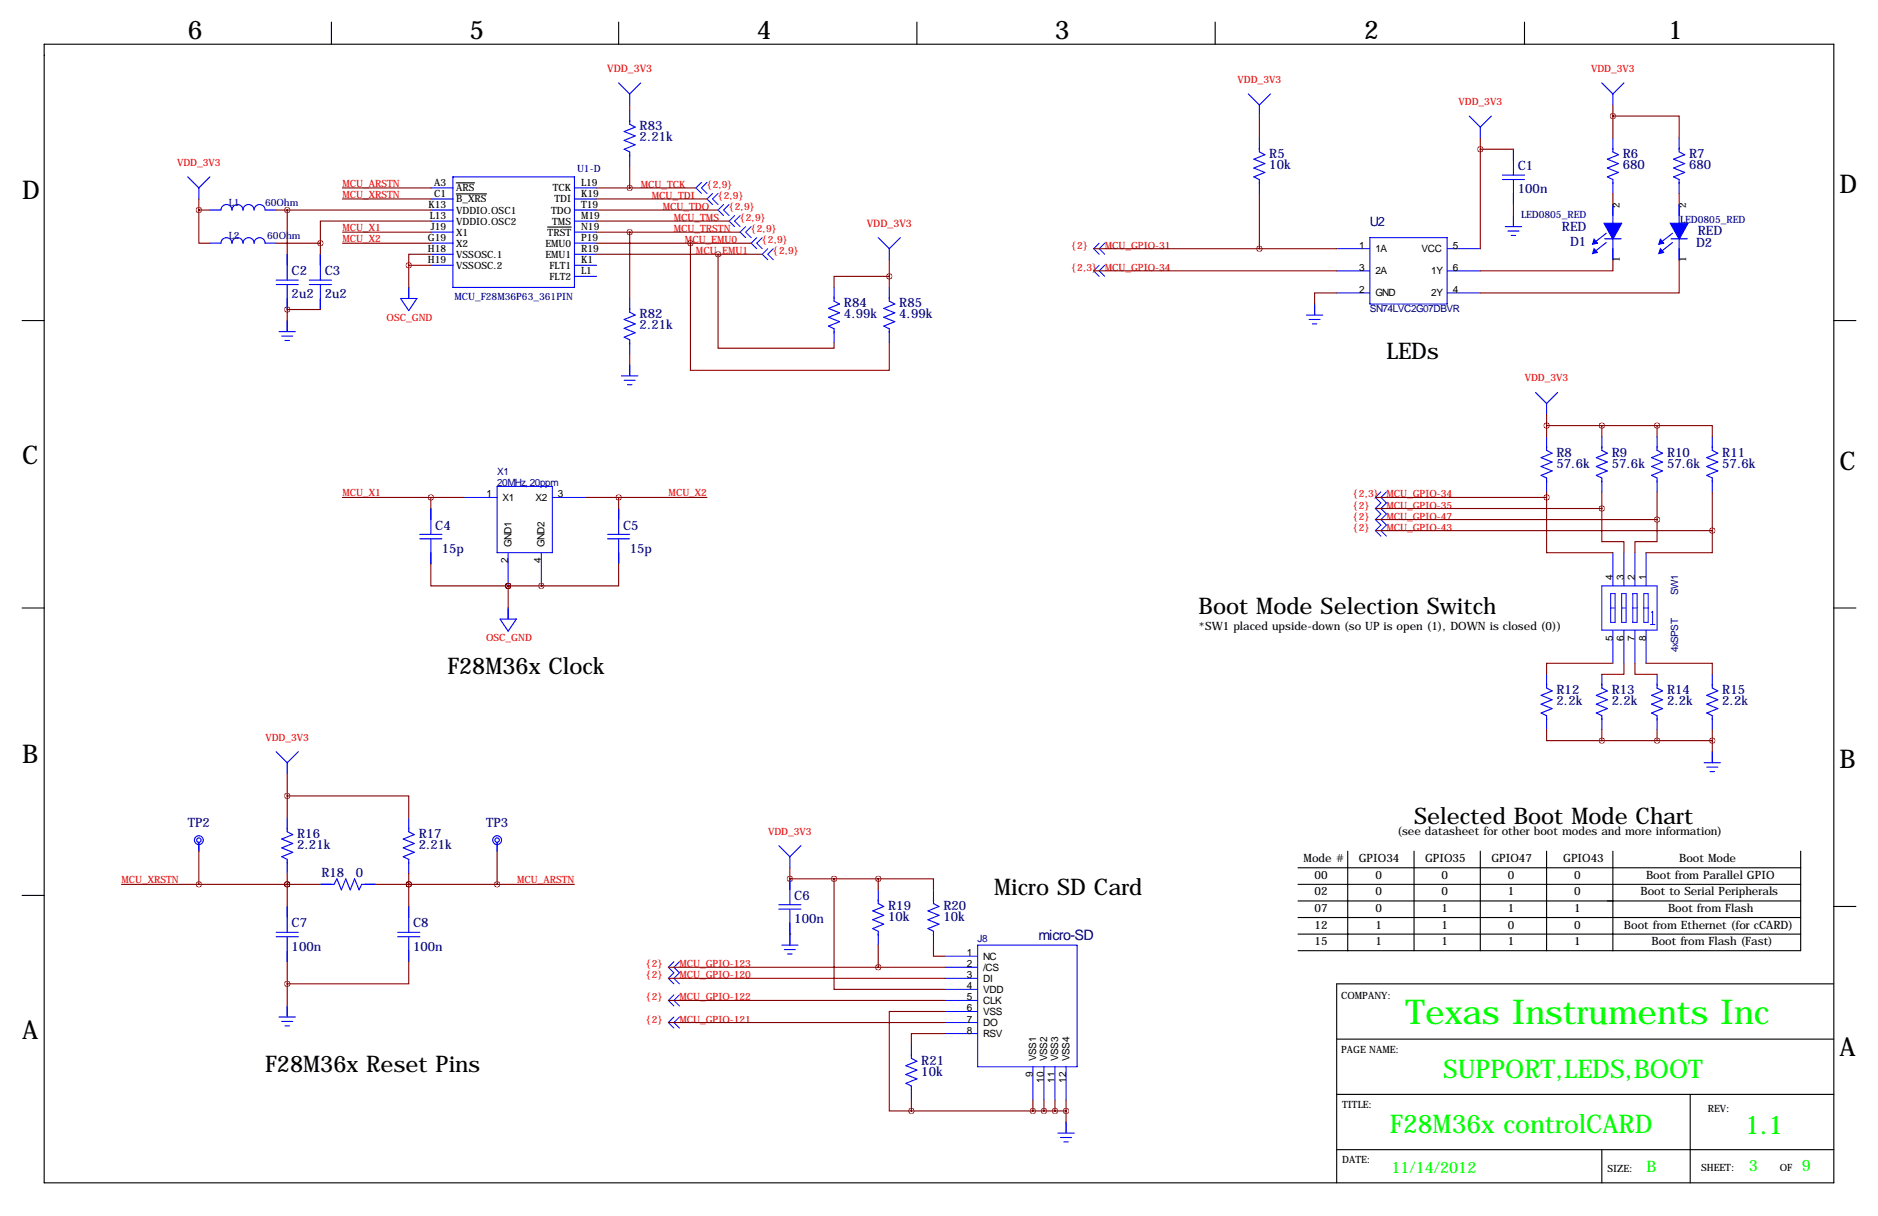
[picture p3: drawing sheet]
<svg xmlns="http://www.w3.org/2000/svg" width="432mm" height="279mm" viewBox="0 0 432 279" stroke-linecap="round" stroke-linejoin="round" font-family="sans-serif">
<g fill="none" stroke="#000" stroke-width=".25">
<path d="M10.2 10.2h411.4v261.6h-411.4zM76.2 5.1v5.1M142.2 5.1v5.1M210.8 5.1v5.1M279.4 5.1v5.1M350.5 5.1v5.1M104.9 42h4.2M104.9 44.6h7M125.9 52.2h5.4M5.1 73.7h5.1M421.6 73.7h5.1M5.1 139.7h5.1"/>
<path d="M421.6 139.7h5.1M298.4 199.4h115.6M309.9 195.6v22.8M325.1 195.6v22.8M340.4 195.6v22.8M355.6 195.6v22.8M370.8 195.6v22.8M414 195.6v22.8h-115.6M5.1 205.7h5.1M298.4 203.2h115.6M298.4 207h115.6M298.4 210.8h115.6"/>
<path d="M298.4 214.6h115.6M421.6 208.3h.1M421.6 208.3h5.1M307.3 238.8h114.3M421.6 226.1h-114.3v45.7M307.3 251.5h114.3M388.6 251.5v20.3M307.3 264.2h114.3M368.3 264.2v7.6"/>
</g>
<g fill="none" stroke="#00f" stroke-width=".25">
<path d="M142.2 19.1l2.6 2.5M147.3 19.1l-2.5 2.5M368.3 19.1l2.5 2.5M373.4 19.1l-2.6 2.5M144.8 25.4v3.1l1.2 .7-2.5 1 2.5 1-2.5 1.1 2.5 1-2.5 1 1.3 .6v3.2M144.8 21.6v2.5M287 21.6l2.6 2.5M289.6 31.8v3.1l1.2 .7-2.5 1 2.5 1-2.5 1 2.5 1-2.5 1 1.3 .6v3.2M289.6 24.1v2.6M292.1 21.6l-2.5 2.5M337.8 26.7l2.6 2.5M340.4 29.2v2.6"/>
<path d="M342.9 26.7l-2.5 2.5M348 34.3v5.9M370.8 31.8v3.1l1.3 .7-2.5 1 2.5 1-2.5 1 2.5 1-2.5 1 1.2 .6v3.2M370.8 21.6v2.5M386.1 31.8v3.1l1.2 .7-2.5 1 2.5 1-2.5 1 2.5 1-2.5 1 1.3 .6v3.2M43.2 40.6l2.5 2.6M45.7 43.2v2.5M48.3 48.3h2.5a1.27 1.27 0 0 1 1.3-1.3 1.27 1.27 0 0 1 1.2 1.3 1.27 1.27 0 0 1 1.3-1.3 1.27 1.27 0 0 1 1.3 1.3 1.27 1.27 0 0 1 1.3-1.3 1.27 1.27 0 0 1 1.2 1.3 1.27 1.27 0 0 1 1.3-1.3 1.27 1.27 0 0 1 1.3 1.3h2.5M48.3 55.9h2.5a1.27 1.27 0 0 1 1.3-1.3 1.27 1.27 0 0 1 1.2 1.3 1.27 1.27 0 0 1 1.3-1.3 1.27 1.27 0 0 1 1.3 1.3 1.27 1.27 0 0 1 1.2-1.3 1.27 1.27 0 0 1 1.3 1.3 1.27 1.27 0 0 1 1.3-1.3 1.27 1.27 0 0 1 1.3 1.3h2.5M48.3 40.6l-2.6 2.6M66 58.4v6M73.7 58.4v6"/>
<path d="M99.1 43.2h5M99.1 45.7h5M99.1 48.3h5M99.1 50.8h5M99.1 53.3h5M99.1 55.9h5M99.1 58.4h5M104.1 40.6h28v25.4h-28zM132.1 43.2h5.1M132.1 45.7h5.1M132.1 48.3h5.1M132.1 50.8h5.1"/>
<path d="M132.1 53.3h5.1M132.1 55.9h5.1M132.1 58.4h5.1M201.9 54.6l2.6 2.6M204.5 57.2v2.5M207 54.6l-2.5 2.6M345.4 40.2h5.1M345.4 41.2h5.1M346.1 52.1h3.8M346.7 53.1h2.5M347.5 54.1h1M348 41.4v5.6"/>
<path d="M348 49.5v2.4M369 54.9h3.7M369.3 55.7l-2.9 2.3M369.3 53.6l-2.9 2.3M370.8 47v12.7M384.2 54.9h3.8M384.6 55.7l-2.9 2.3M384.6 53.6l-2.9 2.3M386.1 47v12.7M63.5 64.4h5.1M63.5 65.4h5.1M64.2 76.2h3.7"/>
<path d="M64.8 77.2h2.5M65.5 78.2h1M66 65.5v5.6M66 73.7v2.3M71.1 64.4h5.1M71.1 65.4h5.1M73.7 65.5v5.6M92.1 68.6l1.9 2.8 1.9-2.8h-3.7M94 66v2.4M99.1 61h5M132.1 61h5.1M132.1 63.5h5.1"/>
<path d="M144.8 68.6v3.1l1.2 .7-2.5 1 2.5 1-2.5 1 2.5 1.1-2.5 1 1.3 .6v3.2M191.8 66v3.2l1.2 .6-2.5 1.1 2.5 1-2.5 1 2.5 1-2.5 1 1.3 .6v3.2M204.5 66v3.2l1.2 .6-2.5 1.1 2.5 1-2.5 1 2.5 1-2.5 1 1.3 .6v3.2M300.4 72.4h3.7M301 73.4h2.5M301.8 74.4h1M302.3 69.8v2.4M142.9 86.4h3.8M143.5 87.4h2.5M144.3 88.4h1M144.8 83.8v2.4M353.1 90.2l2.5 2.5"/>
<path d="M355.6 92.7v2.5M358.1 90.2l-2.5 2.5M99.1 116.8v6M142.2 116.8v6M355.6 100.3v3.2l1.3 .6-2.6 1.1 2.6 1-2.6 1 2.6 1-2.6 1 1.3 .6v3.2M368.3 100.3v3.2l1.3 .6-2.6 1.1 2.6 1-2.6 1 2.6 1-2.6 1 1.3 .6v3.2M381 100.3v3.2l1.3 .6-2.6 1.1 2.6 1-2.6 1 2.6 1-2.6 1 1.3 .6v3.2M393.7 100.3v3.2l1.3 .6-2.6 1.1 2.6 1-2.6 1 2.6 1-2.6 1 1.3 .6v3.2M96.5 122.8h5.1M96.5 123.8h5.1M99.1 124v5.5M116.8 139.7v2.4"/>
<path d="M139.7 122.8h5.1M139.7 123.8h5.1M142.2 124v5.5M115 142.2l1.8 2.8 1.9-2.8h-3.6M355.6 154.9v3.2l1.3 .7-2.6 1 2.6 1-2.6 1 2.6 1-2.6 1 1.3 .6v3.2M368.3 154.9v3.2l1.3 .7-2.6 1 2.6 1-2.6 1 2.6 1-2.6 1 1.3 .6v3.2M381 154.9v3.2l1.3 .7-2.6 1 2.6 1-2.6 1 2.6 1-2.6 1 1.3 .6v3.2M393.7 154.9v3.2l1.3 .7-2.6 1 2.6 1-2.6 1 2.6 1-2.6 1 1.3 .6v3.2M63.5 172.7l2.5 2.6M66 175.3v2.5M68.6 172.7l-2.6 2.6M391.8 175.3h3.8"/>
<path d="M392.4 176.3h2.6M393.2 177.3h1M393.7 172.7v2.4M45.7 193.5v2.1M66 188v3.1l1.3 .7-2.5 1 2.5 1-2.5 1 2.5 1-2.5 1 1.2 .7v3.2M94 188v3.1l1.2 .7-2.5 1 2.5 1-2.5 1 2.5 1-2.5 1 1.3 .7v3.2M114.3 193.5v2.1M179.1 194.3l2.5 2.5M181.6 196.8v2.6M184.1 194.3l-2.5 2.5M63.5 214.2h5.1M63.5 215.2h5.1"/>
<path d="M66 208.3v5.9M66 215.4v5.6M73.7 203.2h3.1l.7-1.3 1 2.6 1-2.6 1 2.6 1-2.6 1 2.6 .7-1.3h3.2M91.4 214.2h5.1M91.4 215.2h5.1M94 208.3v5.9M94 215.4v5.6M179.1 207.9h5M179.1 208.9h5M179.7 217.2h3.8M180.3 218.2h2.6M181.1 219.2h1"/>
<path d="M181.6 201.9v6M181.6 209v8M201.9 204.5v3.1l1.3 .7-2.5 1 2.5 1-2.5 1 2.5 1-2.5 1.1 1.2 .6v3.2M214.6 204.5v3.1l1.3 .7-2.5 1 2.5 1-2.5 1 2.5 1-2.5 1.1 1.2 .6v3.2M64.2 233.7h3.7M64.8 234.7h2.5M65.5 235.7h1M66 231.1v2.4M209.5 240v3.2l1.3 .6-2.5 1.1 2.5 1-2.5 1 2.5 1-2.5 1 1.2 .6v3.2M245.1 257.8v2.4M243.2 260.3h3.8M243.8 261.4h2.6"/>
<path d="M244.6 262.4h1"/>
<circle cx="45.7" cy="193" r=".51"/>
<circle cx="45.7" cy="193" r="1.02"/>
<circle cx="114.3" cy="193" r=".51"/>
<circle cx="114.3" cy="193" r="1.02"/>
</g>
<g fill="none" stroke="#00f" stroke-width=".23">
<path d="M161.3 41.9l-1.3 1.3 1.3 1.2M162.6 41.9l-1.3 1.3 1.3 1.2M163.8 44.4l-1.2 1.3 1.2 1.3M165.1 44.4l-1.3 1.3 1.3 1.3M166.4 47l-1.3 1.3 1.3 1.2M167.6 47l-1.2 1.3 1.2 1.2M168.9 49.5l-1.3 1.3 1.3 1.3M170.2 49.5l-1.3 1.3 1.3 1.3M171.4 52.1l-1.2 1.2 1.2 1.3M172.7 52.1l-1.3 1.2 1.3 1.3M174 54.6l-1.3 1.3 1.3 1.3M175.3 54.6l-1.3 1.3 1.3 1.3"/>
<path d="M176.5 57.2l-1.2 1.2 1.2 1.3M177.8 57.2l-1.3 1.2 1.3 1.3M252.7 55.9l-1.2 1.3 1.2 1.2M254 55.9l-1.3 1.3 1.3 1.2M307.3 57.2h7.7M315 54.6h17.7v15.2h-17.7zM332.7 57.2h7.7M348 49.5v2.6M66 73.7v2.5M94 66v2.6M252.7 61l-1.2 1.2 1.2 1.3M254 61l-1.3 1.2 1.3 1.3"/>
<path d="M302.3 69.8v2.6M307.3 67.3h7.7M307.3 62.2h7.7M332.7 67.3h7.7M332.7 62.2h7.7M144.8 83.8v2.6M106.7 114.3h7.6M114.3 111.8h12.7v15.2h-12.7zM127 114.3h7.6M317.5 113l-1.3 1.3 1.3 1.3-1.3 1.2 1.3 1.3-1.3 1.3 1.3 1.3-1.3 1.2 1.3 1.3M318.8 113l-1.3 1.3 1.3 1.3-1.3 1.2 1.3 1.3-1.3 1.3 1.3 1.3-1.3 1.2 1.3 1.3M116.8 127v7.6"/>
<path d="M116.8 139.7v2.5M124.5 127v7.6M368.3 134.6h12.7v10.2h-12.7zM370.3 136.4h1v6.6h-1zM370.3 139.7h1M370.8 127v7.6M372.9 136.4h1v6.6h-1zM372.9 139.7h1M373.4 127v7.6M375.4 136.4h1v6.6h-1zM375.4 139.7h1M375.9 127v7.6"/>
<path d="M378 136.4h1v6.6h-1zM378 139.7h1M378.5 127v7.6M370.8 144.8v7.6M373.4 144.8v7.6M375.9 144.8v7.6M378.5 144.8v7.6M379.5 143.5h1M379.7 140.7l.3-.2v3M393.7 172.7v2.6M181.6 214.6v2.6M217.2 219.7h7.6"/>
<path d="M224.8 217.2h22.8v27.9h-22.8zM66 231.1v2.6M154.9 233.7l-1.2 1.2 1.2 1.3M154.9 221l-1.2 1.2 1.2 1.3-1.2 1.3 1.2 1.3M154.9 228.6l-1.2 1.3 1.2 1.2M156.2 233.7l-1.3 1.2 1.3 1.3M156.2 221l-1.3 1.2 1.3 1.3-1.3 1.3 1.3 1.3M156.2 228.6l-1.3 1.3 1.3 1.2M217.2 222.2h7.6M217.2 224.8h7.6M217.2 227.3h7.6M217.2 229.9h7.6"/>
<path d="M217.2 232.4h7.6M217.2 234.9h7.6M217.2 237.5h7.6M237.5 245.1v7.6M240 245.1v7.6M242.6 245.1v7.6M245.1 245.1v7.6M245.1 257.8v2.5"/>
</g>
<g fill="#00f" stroke="#00f" stroke-width=".25">
<path d="M366.5 55l.8 .9-1.1 .2z"/>
<path d="M366.5 57.2l.8 .8-1.1 .3z"/>
<path d="M368.8 51.3h4.1l-2.1 3.7z"/>
<path d="M381.8 55l.7 .9-1.1 .2z"/>
<path d="M381.8 57.2l.7 .8-1.1 .3z"/>
<path d="M384 51.3h4.1l-2 3.7z"/>
</g>
<g fill="none" stroke="#800000" stroke-width=".25">
<path d="M144.8 24.1v1.3M144.8 38.1v5.1M289.6 26.7v5.1M340.4 34.3h7.6M340.4 31.8v25.4M370.8 26.7h15.3v5.1M370.8 24.1v7.7M45.7 48.3v7.6h2.6M45.7 48.3h2.6M45.7 45.7v2.6M63.5 55.9h10.2M63.5 48.3h35.6"/>
<path d="M66 48.3v10.1M73.7 55.9v2.5M78.7 53.3h20.4M78.7 55.9h20.4M78.7 43.2h20.4M78.7 45.7h20.4M99.1 58.4h-5.1v2.6M99.1 50.8h-25.4v5.1M137.2 53.3h33M137.2 55.9h35.5M137.2 43.2h22.8M137.2 45.7h25.4"/>
<path d="M137.2 48.3h27.9M137.2 50.8h30.4M137.2 58.4h38.1M144.8 53.3v15.3M158.7 55.9v29.2h45.8v-6.4M165.1 58.4v21.6h26.7v-1.3M204.5 59.7v6.3M251.5 57.2h55.8M289.6 44.4v12.8M348 47v2.5M370.8 59.7v2.5h-30.4M370.8 44.4v2.6"/>
<path d="M386.1 59.7v7.6h-45.7M386.1 44.4v2.6M66 71.1h.1M66 71.1v2.6M66 71.1h7.7M94 61v5M94 61h5.1M204.5 63.5h-12.7v2.5M251.5 62.2h55.8M307.3 67.3h-5v2.5M144.8 81.3v2.5M355.6 95.2v5.1"/>
<path d="M355.6 97.8h25.4M368.3 97.8v2.5M381 97.8h12.7v2.5M381 97.8v2.5M78.7 114.3h28M99.1 114.3v2.5M134.6 114.3h28M142.2 114.3v2.5M316.2 114.3h39.4M316.2 116.8h52.1M316.2 119.4h64.8M355.6 114.3v12.7h15.2"/>
<path d="M355.6 113v1.3M368.3 116.8v7.7h5.1v2.5M368.3 113v3.8M381 119.4v5.1h-5.1v2.5M381 113v6.4M393.7 113v8.9M99.1 129.5v5.1h17.7M116.8 134.6h.1M116.8 134.6h7.7M116.8 134.6v5.1M124.5 134.6h.1M142.2 129.5v5.1h-17.7"/>
<path d="M316.2 121.9h77.5M393.7 121.9v5.1h-15.2M370.8 152.4h-15.2v2.5M373.4 152.4v2.5h-5.1M375.9 152.4v2.5h5.1M378.5 152.4h15.2v2.5M66 177.8v10.2M355.6 167.6v2.6h12.7M368.3 167.6v2.6M368.3 170.2h25.4M381 167.6v2.6M393.7 167.6v5.1"/>
<path d="M45.7 195.6v7.6M66 182.9h28v5.1M114.3 195.6v7.6M181.6 199.4v2.5M27.9 203.2h45.8M66 203.2h.1M66 200.7v7.6M86.4 203.2h45.7M94 203.2h.1M94 200.7v7.6M181.6 201.9h.1M181.6 214.6h.1"/>
<path d="M181.6 201.9h20.3M191.8 201.9v25.4h25.4M201.9 201.9h12.7v2.6M201.9 201.9v2.6M201.9 217.2v5M214.6 217.2v2.5h2.6M66 221v10.1M94 221v5.1h-28M153.7 224.8h63.5M153.7 229.9h63.5M153.7 234.9h63.5M153.7 222.2h63.5"/>
<path d="M217.2 237.5h-7.7v2.5M217.2 232.4h-12.7v22.9h5M209.5 252.7v2.6M209.5 255.3h35.6M237.5 252.7v2.6M240 252.7v2.6M242.6 252.7v2.6M245.1 252.7v5.1"/>
</g>
<path d="M124.4 134.6a.05 .05 0 0 0 .1 0 .05 .05 0 0 0-.1 0zM116.8 134.6a.05 .05 0 0 0 .1 0 .05 .05 0 0 0-.1 0zM142.2 114.3a.05 .05 0 0 0 .1 0 .05 .05 0 0 0-.1 0zM99 114.3a.05 .05 0 0 0 .1 0 .05 .05 0 0 0-.1 0zM66 203.2a.05 .05 0 0 0 .1 0 .05 .05 0 0 0-.1 0zM93.9 203.2a.05 .05 0 0 0 .1 0 .05 .05 0 0 0-.1 0zM66 182.9a.05 .05 0 0 0 .1 0 .05 .05 0 0 0-.1 0zM66 226.1a.05 .05 0 0 0 .1 0 .05 .05 0 0 0-.1 0zM66 203.2a.05 .05 0 0 0 .1 0 .05 .05 0 0 0-.1 0zM93.9 203.2a.05 .05 0 0 0 .1 0 .05 .05 0 0 0-.1 0zM73.6 55.9a.05 .05 0 0 0 .1 0 .05 .05 0 0 0-.1 0zM66 48.3a.05 .05 0 0 0 .1 0 .05 .05 0 0 0-.1 0zM66 71.1a.05 .05 0 0 0 .1 0 .05 .05 0 0 0-.1 0zM45.7 48.3a.05 .05 0 0 0 .1 0 .05 .05 0 0 0-.1 0zM370.8 26.7a.05 .05 0 0 0 .1 0 .05 .05 0 0 0-.1 0zM340.3 34.3a.05 .05 0 0 0 .1 0 .05 .05 0 0 0-.1 0zM289.5 57.2a.05 .05 0 0 0 .1 0 .05 .05 0 0 0-.1 0zM242.5 255.3a.05 .05 0 0 0 .1 0 .05 .05 0 0 0-.1 0zM240 255.3a.05 .05 0 0 0 .1 0 .05 .05 0 0 0-.1 0zM237.4 255.3a.05 .05 0 0 0 .1 0 .05 .05 0 0 0-.1 0zM245.1 255.3a.05 .05 0 0 0 .1 0 .05 .05 0 0 0-.1 0zM209.5 255.3a.05 .05 0 0 0 .1 0 .05 .05 0 0 0-.1 0zM201.9 201.9a.05 .05 0 0 0 .1 0 .05 .05 0 0 0-.1 0zM181.6 201.9a.05 .05 0 0 0 .1 0 .05 .05 0 0 0-.1 0zM191.7 201.9a.05 .05 0 0 0 .1 0 .05 .05 0 0 0-.1 0zM201.9 222.3a.05 .05 0 0 0 .1 0 .05 .05 0 0 0-.1 0zM45.7 203.2a.05 .05 0 0 0 .1 0 .05 .05 0 0 0-.1 0zM93.9 61a.05 .05 0 0 0 .1 0 .05 .05 0 0 0-.1 0zM116.8 134.6a.05 .05 0 0 0 .1 0 .05 .05 0 0 0-.1 0zM144.7 43.2a.05 .05 0 0 0 .1 0 .05 .05 0 0 0-.1 0zM158.7 55.9a.05 .05 0 0 0 .1 0 .05 .05 0 0 0-.1 0zM204.4 63.5a.05 .05 0 0 0 .1 0 .05 .05 0 0 0-.1 0zM144.7 53.3a.05 .05 0 0 0 .1 0 .05 .05 0 0 0-.1 0z" fill="#800000" stroke="#800000" stroke-width="1.3"/>
<text font-size="7.9" fill="#0f0" x="323.2" y="235.2">Texas Instruments Inc</text>
<g font-size="5.9">
<text x="43.2" y="8.9">6</text>
<text x="107.9" y="8.9">5</text>
<text x="174" y="8.9">4</text>
<text x="242.6" y="8.9">3</text>
<text x="313.7" y="8.9">2</text>
<text x="383.5" y="8.9">1</text>
<text x="5.1" y="45.7">D</text>
<text x="422.9" y="44.4">D</text>
<text x="5.1" y="106.7">C</text>
<text x="422.9" y="107.9">C</text>
<text x="5.1" y="175.3">B</text>
<text x="422.9" y="176.5">B</text>
<text x="5.1" y="238.8">A</text>
<text x="422.9" y="242.6">A</text>
</g>
<g font-size="5.9" fill="#0f0">
<text x="331.8" y="247.7">SUPPORT,LEDS,BOOT</text>
<text x="319.5" y="260.4">F28M36x controlCARD</text>
<text x="401.2" y="260.6">1.1</text>
</g>
<g font-size="5.3">
<text x="318.8" y="82.5">LEDs</text>
<text x="275.6" y="141">Boot Mode Selection Switch</text>
<text x="102.9" y="154.9">F28M36x Clock</text>
<text x="325.1" y="189.2">Selected Boot Mode Chart</text>
<text x="228.6" y="205.7">Micro SD Card</text>
<text x="61" y="246.4">F28M36x Reset Pins</text>
</g>
<g font-size="3.6" fill="#0f0">
<text x="319.9" y="269.5">11/14/2012</text>
<text x="378.6" y="269.2">B</text>
<text x="402.1" y="269">3</text>
<text x="414.3" y="269">9</text>
</g>
<text font-size="3.3" fill="#000080" x="238.8" y="215.9">micro-SD</text>
<g font-size="3" fill="#000080">
<text x="147.1" y="30">R83</text>
<text x="147.1" y="32.5">2.21k</text>
<text x="291.8" y="36.3">R5</text>
<text x="291.8" y="38.9">10k</text>
<text x="349" y="39.1">C1</text>
<text x="373.1" y="36.3">R6</text>
<text x="373.1" y="38.9">680</text>
<text x="388.4" y="36.3">R7</text>
<text x="388.4" y="38.9">680</text>
<text x="349" y="44.4">100n</text>
<text x="315" y="51.8">U2</text>
<text x="359.1" y="53.1">RED</text>
<text x="390.4" y="53.9">RED</text>
<text x="361" y="56.4">D1</text>
<text x="390" y="56.7">D2</text>
<text x="67.1" y="63.2">C2</text>
<text x="74.7" y="63.2">C3</text>
<text x="67.1" y="68.6">2u2</text>
<text x="74.7" y="68.6">2u2</text>
<text x="194.1" y="70.6">R84</text>
<text x="206.8" y="70.6">R85</text>
<text x="147.1" y="73.2">R82</text>
<text x="147.1" y="75.7">2.21k</text>
<text x="194.1" y="73.2">4.99k</text>
<text x="206.8" y="73.2">4.99k</text>
<text x="357.9" y="104.9">R8</text>
<text x="357.9" y="107.4">57.6k</text>
<text x="370.6" y="104.9">R9</text>
<text x="370.6" y="107.4">57.6k</text>
<text x="383.3" y="104.9">R10</text>
<text x="383.3" y="107.4">57.6k</text>
<text x="396" y="104.9">R11</text>
<text x="396" y="107.4">57.6k</text>
<text x="100.1" y="121.7">C4</text>
<text x="143.3" y="121.7">C5</text>
<text x="101.6" y="127">15p</text>
<text x="144.8" y="127">15p</text>
<text x="357.9" y="159.5">R12</text>
<text x="370.6" y="159.5">R13</text>
<text x="383.3" y="159.5">R14</text>
<text x="396" y="159.5">R15</text>
<text x="357.9" y="162.1">2.2k</text>
<text x="370.6" y="162.1">2.2k</text>
<text x="383.3" y="162.1">2.2k</text>
<text x="396" y="162.1">2.2k</text>
<text x="43.2" y="190">TP2</text>
<text x="111.8" y="190">TP3</text>
<text x="68.3" y="192.5">R16</text>
<text x="68.3" y="195.1">2.21k</text>
<text x="96.3" y="192.5">R17</text>
<text x="96.3" y="195.1">2.21k</text>
<text x="73.9" y="201.4">R18</text>
<text x="81.8" y="201.4">0</text>
<text x="182.6" y="206.8">C6</text>
<text x="204.2" y="209">R19</text>
<text x="216.9" y="209">R20</text>
<text x="67.1" y="213.1">C7</text>
<text x="95" y="213.1">C8</text>
<text x="182.6" y="212.1">100n</text>
<text x="204.2" y="211.6">10k</text>
<text x="216.9" y="211.6">10k</text>
<text x="67.1" y="218.4">100n</text>
<text x="95" y="218.4">100n</text>
<text x="211.8" y="244.6">R21</text>
<text x="211.8" y="247.1">10k</text>
</g>
<g font-size="2.6">
<text x="275.6" y="144.8">*SW1 placed upside-down (so UP is open (1), DOWN is closed (0))</text>
<text x="321.3" y="191.8">(see datasheet for other boot modes and more information)</text>
<text x="299.7" y="198.1">Mode #</text>
<text x="302.3" y="201.9">00</text>
<text x="312.4" y="198.1">GPIO34</text>
<text x="316.2" y="201.9">0</text>
<text x="327.7" y="198.1">GPIO35</text>
<text x="331.5" y="201.9">0</text>
<text x="342.9" y="198.1">GPIO47</text>
<text x="346.7" y="201.9">0</text>
<text x="359.4" y="198.1">GPIO43</text>
<text x="361.9" y="201.9">0</text>
<text x="378.5" y="201.9">Boot from Parallel GPIO</text>
<text x="386.1" y="198.1">Boot Mode</text>
<text x="302.3" y="209.5">07</text>
<text x="302.3" y="205.7">02</text>
<text x="316.2" y="209.5">0</text>
<text x="316.2" y="205.7">0</text>
<text x="331.5" y="209.5">1</text>
<text x="331.5" y="205.7">0</text>
<text x="346.7" y="209.5">1</text>
<text x="346.7" y="205.7">1</text>
<text x="361.9" y="209.5">1</text>
<text x="361.9" y="205.7">0</text>
<text x="377.2" y="205.7">Boot to Serial Peripherals</text>
<text x="383.5" y="209.5">Boot from Flash</text>
<text x="302.3" y="213.4">12</text>
<text x="316.2" y="213.4">1</text>
<text x="331.5" y="213.4">1</text>
<text x="346.7" y="213.4">0</text>
<text x="361.9" y="213.4">0</text>
<text x="373.4" y="213.4">Boot from Ethernet (for cCARD)</text>
<text x="302.3" y="217.2">15</text>
<text x="316.2" y="217.2">1</text>
<text x="331.5" y="217.2">1</text>
<text x="346.7" y="217.2">1</text>
<text x="361.9" y="217.2">1</text>
<text x="379.7" y="217.2">Boot from Flash (Fast)</text>
</g>
<g font-size="2.4" fill="#f00">
<text x="139.6" y="16.5">VDD_3V3</text>
<text x="199.3" y="52.1">VDD_3V3</text>
</g>
<g font-size="2.3" fill="#f00">
<text x="365.8" y="16.5">VDD_3V3</text>
<text x="284.6" y="19.1">VDD_3V3</text>
<text x="335.4" y="24.1">VDD_3V3</text>
<text x="40.7" y="38.1">VDD_3V3</text>
<text x="78.7" y="45.5">MCU_XRSTN</text>
<text x="78.7" y="42.9">MCU_ARSTN</text>
<text x="147.3" y="43.2">MCU_TCK</text>
<text x="149.9" y="45.7">MCU_TDI</text>
<text x="162.6" y="43.2">{2,9}</text>
<text x="165.1" y="45.7">{2,9}</text>
<text x="78.7" y="53.1">MCU_X1</text>
<text x="152.4" y="48.3">MCU_TDO</text>
<text x="154.9" y="50.8">MCU_TMS</text>
<text x="154.9" y="53.3">MCU_TRSTN</text>
<text x="167.6" y="48.3">{2,9}</text>
<text x="170.2" y="50.8">{2,9}</text>
<text x="172.7" y="53.3">{2,9}</text>
<text x="78.7" y="55.6">MCU_X2</text>
<text x="157.5" y="55.9">MCU_EMU0</text>
<text x="160" y="58.4">MCU_EMU1</text>
<text x="175.3" y="55.9">{2,9}</text>
<text x="177.8" y="58.4">{2,9}</text>
<text x="246.4" y="57.2">{2}</text>
<text x="254" y="57.2">MCU_GPIO-31</text>
<text x="246.4" y="62.2">{2,3} MCU_GPIO-34</text>
<text x="88.9" y="73.7">OSC_GND</text>
<text x="350.6" y="87.6">VDD_3V3</text>
<text x="78.7" y="114">MCU_X1</text>
<text x="153.7" y="114">MCU_X2</text>
<text x="311.1" y="114.3">{2,3} MCU_GPIO-34</text>
<text x="311.1" y="116.8">{2}</text>
<text x="311.1" y="119.4">{2}</text>
<text x="318.8" y="116.8">MCU_GPIO-35</text>
<text x="318.8" y="119.4">MCU_GPIO-47</text>
<text x="311.1" y="121.9">{2}</text>
<text x="318.8" y="121.9">MCU_GPIO-43</text>
<text x="111.8" y="147.3">OSC_GND</text>
<text x="61" y="170.2">VDD_3V3</text>
<text x="176.6" y="191.8">VDD_3V3</text>
<text x="27.9" y="202.9">MCU_XRSTN</text>
<text x="118.9" y="202.9">MCU_ARSTN</text>
<text x="148.6" y="222.2">{2}</text>
<text x="148.6" y="224.8">{2}</text>
<text x="156.2" y="222.2">MCU_GPIO-123</text>
<text x="156.2" y="224.8">MCU_GPIO-120</text>
<text x="148.6" y="229.9">{2}</text>
<text x="156.2" y="229.9">MCU_GPIO-122</text>
<text x="148.6" y="234.9">{2}</text>
<text x="156.2" y="234.9">MCU_GPIO-121</text>
</g>
<g font-size="2.3" fill="#000080">
<text x="132.7" y="39.6">U1-D</text>
<text x="52.6" y="47.3">L1</text>
<text x="60.9" y="47.3">60Ohm</text>
<text x="349.7" y="50.1">LED0805_RED</text>
<text x="386.3" y="51.1">LED0805_RED</text>
<text x="52.6" y="55">L2</text>
<text x="61.4" y="55">60Ohm</text>
<text x="104.5" y="68.9">MCU_F28M36P63_361PIN</text>
<text x="315" y="71.6">SN74LVC2G07DBVR</text>
<text x="114.3" y="109.2">X1</text>
<text x="114.3" y="111.8">20MHz, 20ppm</text>
<text x="385.8" y="136.7" transform="rotate(-90 385.8 136.7)">SW1</text>
<text x="385.8" y="149.9" transform="rotate(-90 385.8 149.9)">4xSPST</text>
<text x="224.8" y="216.4">J8</text>
</g>
<g font-size="2.3">
<text x="98.5" y="47.8">K13</text>
<text x="99.8" y="42.7">A3</text>
<text x="99.8" y="45.2">C1</text>
<text x="104.9" y="44">ARS</text>
<text x="104.9" y="46.5">B_XRS</text>
<text x="127.1" y="44">TCK</text>
<text x="127.5" y="46.5">TDI</text>
<text x="133.6" y="42.7">L19</text>
<text x="133.6" y="45.2">K19</text>
<text x="133.6" y="47.8">T19</text>
<text x="372.5" y="47.9" transform="rotate(-90 372.5 47.9)">2</text>
<text x="387.7" y="47.9" transform="rotate(-90 387.7 47.9)">2</text>
<text x="98.8" y="50.3">L13</text>
<text x="99.1" y="52.8">J19</text>
<text x="104.9" y="49.1">VDDIO.OSC1</text>
<text x="104.9" y="51.6">VDDIO.OSC2</text>
<text x="126.7" y="49.1">TDO</text>
<text x="127" y="51.6">TMS</text>
<text x="133.6" y="50.3">M19</text>
<text x="133.6" y="52.8">N19</text>
<text x="98.4" y="55.4">G19</text>
<text x="98.4" y="57.9">H18</text>
<text x="104.9" y="54.1">X1</text>
<text x="104.9" y="56.7">X2</text>
<text x="104.9" y="59.2">VSSOSC.1</text>
<text x="125.4" y="56.7">EMU0</text>
<text x="125.4" y="59.2">EMU1</text>
<text x="125.9" y="54.1">TRST</text>
<text x="133.6" y="55.4">P19</text>
<text x="133.6" y="57.9">R19</text>
<text x="312.5" y="57.2">1</text>
<text x="316.2" y="57.9">1A</text>
<text x="326.9" y="57.9">VCC</text>
<text x="334" y="57.2">5</text>
<text x="98.4" y="60.5">H19</text>
<text x="104.9" y="61.8">VSSOSC.2</text>
<text x="126.3" y="61.8">FLT1</text>
<text x="126.3" y="64.3">FLT2</text>
<text x="133.6" y="60.5">K1</text>
<text x="133.6" y="63">L1</text>
<text x="312.5" y="62.2">3</text>
<text x="316.2" y="63">2A</text>
<text x="329.1" y="63">1Y</text>
<text x="334" y="62.2">6</text>
<text x="372.5" y="60.1" transform="rotate(-90 372.5 60.1)">1</text>
<text x="387.7" y="60.1" transform="rotate(-90 387.7 60.1)">1</text>
<text x="312.5" y="67.3">2</text>
<text x="316.2" y="68.1">GND</text>
<text x="329.1" y="68.1">2Y</text>
<text x="334" y="67.3">4</text>
<text x="111.8" y="114.3">1</text>
<text x="115.6" y="115.1">X1</text>
<text x="123.1" y="115.1">X2</text>
<text x="128.3" y="114.3">3</text>
<text x="117.6" y="125.7" transform="rotate(-90 117.6 125.7)">GND1</text>
<text x="125.2" y="125.7" transform="rotate(-90 125.2 125.7)">GND2</text>
<text x="116.8" y="129.5" transform="rotate(-90 116.8 129.5)">2</text>
<text x="124.5" y="129.5" transform="rotate(-90 124.5 129.5)">4</text>
<text x="370.8" y="133.3" transform="rotate(-90 370.8 133.3)">4</text>
<text x="373.4" y="133.3" transform="rotate(-90 373.4 133.3)">3</text>
<text x="375.9" y="133.3" transform="rotate(-90 375.9 133.3)">2</text>
<text x="378.5" y="133.3" transform="rotate(-90 378.5 133.3)">1</text>
<text x="370.8" y="147.2" transform="rotate(-90 370.8 147.2)">5</text>
<text x="373.4" y="147.2" transform="rotate(-90 373.4 147.2)">6</text>
<text x="375.9" y="147.2" transform="rotate(-90 375.9 147.2)">7</text>
<text x="378.5" y="147.2" transform="rotate(-90 378.5 147.2)">8</text>
<text x="222.3" y="219.7">1</text>
<text x="226.1" y="220.5">NC</text>
<text x="222.3" y="222.2">2</text>
<text x="222.3" y="224.8">3</text>
<text x="222.3" y="227.3">4</text>
<text x="226.1" y="223">/CS</text>
<text x="226.1" y="225.6">DI</text>
<text x="222.3" y="229.9">5</text>
<text x="222.3" y="232.4">6</text>
<text x="226.1" y="228.1">VDD</text>
<text x="226.1" y="230.6">CLK</text>
<text x="226.1" y="233.2">VSS</text>
<text x="308.4" y="229.6">COMPANY:</text>
<text x="222.3" y="234.9">7</text>
<text x="222.3" y="237.5">8</text>
<text x="226.1" y="235.7">DO</text>
<text x="226.1" y="238.3">RSV</text>
<text x="238.3" y="243.8" transform="rotate(-90 238.3 243.8)">VSS1</text>
<text x="240.8" y="243.8" transform="rotate(-90 240.8 243.8)">VSS2</text>
<text x="243.3" y="243.8" transform="rotate(-90 243.3 243.8)">VSS3</text>
<text x="245.9" y="243.8" transform="rotate(-90 245.9 243.8)">VSS4</text>
<text x="308.4" y="242.1">PAGE NAME:</text>
<text x="237.5" y="247.6" transform="rotate(-90 237.5 247.6)">9</text>
<text x="240" y="248.8" transform="rotate(-90 240 248.8)">10</text>
<text x="242.6" y="248.8" transform="rotate(-90 242.6 248.8)">11</text>
<text x="245.1" y="248.8" transform="rotate(-90 245.1 248.8)">12</text>
<text x="308.6" y="254.5">TITLE:</text>
<text x="392.7" y="255.5">REV:</text>
<text x="308.6" y="267.2">DATE:</text>
<text x="369.6" y="269.2">SIZE:</text>
<text x="391.2" y="269">SHEET:</text>
<text x="409.2" y="269">OF</text>
</g>
</svg>
